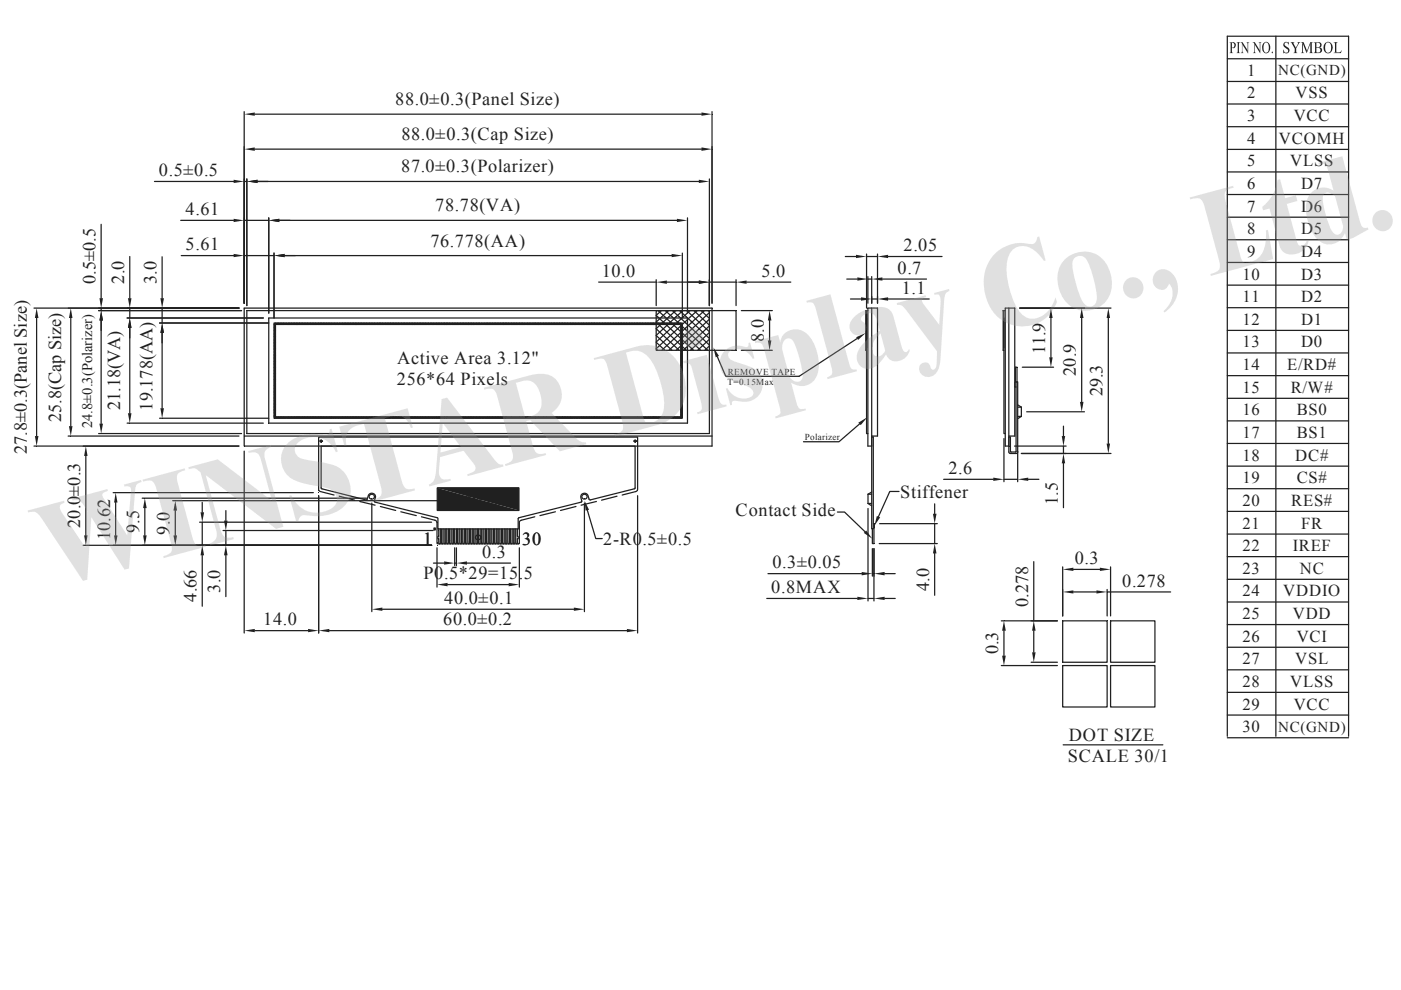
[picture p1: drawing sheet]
<svg xmlns="http://www.w3.org/2000/svg" width="297mm" height="210mm" viewBox="0 0 297 210" stroke-linecap="round" stroke-linejoin="round" font-family="sans-serif">
<g fill="#231f20">
<path d="M272.1 10.5l.3 .6 .3 .1-.6 .1z" fill-rule="evenodd"/>
<path d="M272.7 9l.6-.1v.8l-.1-.3z" fill-rule="evenodd"/>
<path d="M272.2 9.1l.5-.2 .4 .1-.7 .1v.5l.4 .3a.71 .71 0 0 1 .6 1 .71 .71 0 0 1-1.2 .3l.8-.1 .1-.5-.4-.3a.79 .79 0 0 1-.5-1.2z" fill-rule="evenodd"/>
<path d="M275 8.9l.7 .1-.3 .1-.6 1.2-.1-.2 .5-1z" fill-rule="evenodd"/>
<path d="M273.6 8.9h.9l-.3 .2a2.91 2.91 0 0 1 .6 2l.3 .2h-.9l.3-.2a2.04 2.04 0 0 0-.8-2.1z" fill-rule="evenodd"/>
<path d="M276.1 9.1l.1 .2 .1 1.8 .2 .2h-.7l.3-.2z" fill-rule="evenodd"/>
<path d="M277.8 9.3l.3-.2v2l.3 .2h-.8l.2-.2z" fill-rule="evenodd"/>
<path d="M275.8 8.9h.6l.7 1.9-.1 .5-.8-2z" fill-rule="evenodd"/>
<path d="M277.8 8.9l.6 .1-.6 .3-.8 2z" fill-rule="evenodd"/>
<path d="M279.4 10.1h.5l.3 .1 .1 .4-.3 .6h-.6a.52 .52 0 0 0 .6-.6 .52 .52 0 0 0-.6-.5z" fill-rule="evenodd"/>
<path d="M278.6 9l.8 .1h-.3v.9l.8 .1h-.8v1l.9 .1-1.5 .1 .3-.2v-.3v-1.5v-.2z" fill-rule="evenodd"/>
<path d="M278.5 8.9h.9a.63 .63 0 0 1 .7 .4 .63 .63 0 0 1-.2 .8l-.5-.1h.3a.5 .5 0 0 0 .2-.6 .5 .5 0 0 0-.5-.3z" fill-rule="evenodd"/>
<path d="M280.9 9.2l.7-.2a1.22 1.22 0 0 0-.6 1.7l.3 .5h.3a.71 .71 0 0 1-1-.7v-.7z" fill-rule="evenodd"/>
<path d="M281.1 9a1.12 1.12 0 0 1 1.3 .4 1.12 1.12 0 0 1 0 1.3l-.1 .3a.85 .85 0 0 1-1 .3 1.08 1.08 0 0 0 .9-1.5 .79 .79 0 0 0-1.1-.8z" fill-rule="evenodd"/>
<path d="M282.7 11.2l1.4-.1 .4-.5-.2 .7z" fill-rule="evenodd"/>
<path d="M282.7 8.9h.9l-.2 .2-.1 .3 .1 1.7h.2l-.8 .1 .2-.1v-1.8v-.2z" fill-rule="evenodd"/>
</g>
<path d="M260.2 7.7h25.7M260.2 12.5h25.7" fill="none" stroke="#231f20" stroke-width=".26"/>
<g fill="#231f20">
<path d="M260.9 9.1h.5h-.2v1h.2l-.2 .1v.6v.3l.2 .2h-.7l.2-.2z" fill-rule="evenodd"/>
<path d="M260.7 8.9h.6a.63 .63 0 0 1 .7 .7 .63 .63 0 0 1-.8 .6 .58 .58 0 0 0 .5-.5 .58 .58 0 0 0-.3-.6z" fill-rule="evenodd"/>
<path d="M262.2 8.9h.7l-.2 .4v1.8l.2 .2h-.7l.2-.2v-.3v-1.7z" fill-rule="evenodd"/>
<path d="M263.3 9.2l.1 1.6 .3 .5h-.6l.2-.2z" fill-rule="evenodd"/>
<path d="M263 8.9h.4l1.1 1.8 .1 .6-1.4-2.2z" fill-rule="evenodd"/>
<path d="M264.3 8.9h.6l-.2 .2-.1 .2v2l-.1-2z" fill-rule="evenodd"/>
<path d="M265.9 9.2l.1 1.6 .3 .5h-.7l.3-.2z" fill-rule="evenodd"/>
<path d="M265.6 8.9h.4l1.1 1.8 .1 .6-1.4-2.2z" fill-rule="evenodd"/>
<path d="M266.8 8.9h.7l-.3 .2v2.2l-.1-2.2z" fill-rule="evenodd"/>
<path d="M267.9 9.2l.2-.2h.4a1.24 1.24 0 0 0-.5 1.7l.2 .5h.3a.66 .66 0 0 1-.9-.7v-.7z" fill-rule="evenodd"/>
<path d="M268.1 9a.58 .58 0 0 1 .8 .1 1.35 1.35 0 0 1-.4 2.2h-.3a1.07 1.07 0 0 0 .8-1.5 .72 .72 0 0 0-.9-.8z" fill-rule="evenodd"/>
<path d="M269.7 11l.2 .1-.1 .2z" fill-rule="evenodd"/>
</g>
<g fill="none" stroke="#231f20" stroke-width=".26">
<path d="M260.2 17.3h25.7M260.2 7.7v148.5M270.5 7.7v148.5M285.9 7.7v148.5M260.2 22.1h25.7M260.2 26.9h25.7M260.2 31.7h25.7M260.2 36.5h25.7M260.2 41.3h25.7M260.2 46.1h25.7M260.2 50.9h25.7M260.2 55.7h25.7"/>
<path d="M51.8 65.3h99.2v29.3h-99.2zM52.3 65.9h98.1v26.1h-98.1zM57 67.4h88.8v22.3h-88.8zM139.1 74l.3 .3M139.1 72.6l1.9 1.7M139.1 68.3l6.4 6M139.1 68.3h.1M139.1 71.2l3.4 3.1M139.1 69.7l4.9 4.6M139.1 65.9h17v8.4h-17zM139.5 65.9l9.1 8.4M140.2 65.9l-1.1 1 7.9 7.4"/>
<path d="M141.1 65.9l9 8.4M141.7 65.9l-2.5 2.4M142.6 65.9l7.8 7.3M143.3 65.9l-4.2 3.8M144.1 65.9l6.3 5.9M144.8 65.9l-5.7 5.2M145.6 65.9l4.8 4.5M146.3 65.9l-7.2 6.6M147.1 65.9l3.3 3.1M147.8 65.9l-8.7 8.1M148.6 65.9l1.8 1.6M149.3 65.9l-9 8.4"/>
<path d="M150.2 65.9l.2 .2M150.4 73.4l-1 .9M150.4 66.3l-8.6 8M150.4 67.7l-7 6.6M150.4 69.1l-5.5 5.2M150.4 70.5l-4 3.8M150.4 72l-2.5 2.3M260.2 60.5h25.7M260.2 65.3h25.7M260.2 70.1h25.7M260.2 74.9h25.7M260.2 79.7h25.7"/>
<path d="M17.6 94.6h33.1M18.2 96.7v16.9M51.8 92.5h99.2M260.2 84.5h25.7M260.2 89.3h25.7M260.2 94.1h25.7M260.2 98.9h25.7M17.6 115.7h73.9M260.2 103.7h25.7M260.2 108.5h25.7M260.2 113.3h25.7M260.2 118.1h25.7"/>
<path d="M260.2 122.9h25.7M260.2 127.7h25.7M260.2 132.5h25.7M260.2 137.3h25.7M260.2 142.1h25.7M260.2 146.9h25.7M260.2 151.7h25.7M260.2 156.5h25.7"/>
</g>
<g fill="#231f20">
<path d="M18.2 94.6l.4 2.1h-.8z"/>
<path d="M17.8 113.6h.8l-.4 2.1z"/>
</g>
<path d="M24 104.5h42.4M24 115.7h67.5M24.5 106.6v7" fill="none" stroke="#231f20" stroke-width=".26"/>
<g fill="#231f20">
<path d="M24.2 113.6h.7l-.4 2.1z"/>
<path d="M24.5 104.5l.4 2.1h-.7z"/>
</g>
<path d="M30.1 105.7h47.6M30.1 115.7h61.4M30.7 107.8v5.8" fill="none" stroke="#231f20" stroke-width=".26"/>
<g fill="#231f20">
<path d="M30.3 113.6h.8l-.4 2.1z"/>
<path d="M30.7 105.7l.4 2.1h-.8z"/>
</g>
<path d="M36.6 115.7h54.9M36.6 106.2h56.6M37.2 108.3v5.3" fill="none" stroke="#231f20" stroke-width=".26"/>
<g fill="#231f20">
<path d="M36.8 113.6h.7l-.3 2.1z"/>
<path d="M37.2 106.2l.3 2.1h-.7z"/>
</g>
<path d="M42.3 115.7h49.2M42.3 110.8h49.2M42.9 106.6v2.1M42.9 110.8v4.9M42.9 117.8v10.8" fill="none" stroke="#231f20" stroke-width=".26"/>
<g fill="#231f20">
<path d="M42.5 108.7h.8l-.4 2.1z"/>
<path d="M42.9 115.7l.4 2.1h-.8z"/>
</g>
<path d="M47.3 112.5h44.5M47.3 115.7h44.2M47.9 108.3v2.1M47.9 112.5v3.2M47.9 117.8v8.7" fill="none" stroke="#231f20" stroke-width=".26"/>
<g fill="#231f20">
<path d="M47.5 110.4h.7l-.3 2.1z"/>
<path d="M47.9 115.7l.3 2.1h-.7z"/>
</g>
<path d="M51.8 95.7v38.6M67.6 105.1v29.2M54 133.8h11.3" fill="none" stroke="#231f20" stroke-width=".26"/>
<g fill="#231f20">
<path d="M51.8 133.8l2.2-.4v.7z"/>
<path d="M65.3 133.4l2.3 .4-2.3 .3z"/>
</g>
<path d="M67.6 105.1v29.2M135.2 105.1v29.2M69.8 133.8h63.1" fill="none" stroke="#231f20" stroke-width=".26"/>
<g fill="#231f20">
<path d="M67.6 133.8l2.2-.4v.7z"/>
<path d="M132.9 133.4l2.3 .4-2.3 .3z"/>
</g>
<path d="M78.8 106.7v23M123.9 106.7v23M81.1 129.2h40.6" fill="none" stroke="#231f20" stroke-width=".26"/>
<g fill="#231f20">
<path d="M78.8 129.2l2.3-.3v.7z"/>
<path d="M121.7 128.9l2.2 .3-2.2 .4z"/>
</g>
<path d="M92.7 116.2v8.3M110.1 116.2v8.3M94.9 124h12.9" fill="none" stroke="#231f20" stroke-width=".26"/>
<g fill="#231f20">
<path d="M92.7 124l2.2-.4v.8z"/>
<path d="M107.8 123.6l2.3 .4-2.3 .4z"/>
</g>
<path d="M91.9 119.4h2.3M96.4 116.2v3.8M96.4 119.4h.4M96.8 116.2v3.8M99 119.4h9.2" fill="none" stroke="#231f20" stroke-width=".26"/>
<g fill="#231f20">
<path d="M94.2 119.1l2.2 .3-2.2 .4z"/>
<path d="M96.8 119.4l2.2-.3v.7z"/>
<path d="M123.9 106.2l1 1.9-.7 .2z"/>
</g>
<path d="M51.8 23.7v40.6M54 24.2h94.7M151 23.7v40.6M124.5 108.2l1.8 6h1.4" fill="none" stroke="#231f20" stroke-width=".26"/>
<g fill="#231f20">
<path d="M51.8 24.2l2.2-.3v.7z"/>
<path d="M148.7 23.9l2.3 .3-2.3 .4z"/>
</g>
<path d="M51.8 31.1v33.2M54 31.6h94.7M151 31.1v33.2" fill="none" stroke="#231f20" stroke-width=".26"/>
<g fill="#231f20">
<path d="M51.8 31.6l2.2-.3v.7z"/>
<path d="M148.7 31.3l2.3 .3-2.3 .4z"/>
</g>
<path d="M32.7 38.5h16.8M51.8 38v26.3M51.8 38.5h.5M52.3 38v26.8M54.6 38.5h2.2" fill="none" stroke="#231f20" stroke-width=".26"/>
<g fill="#231f20">
<path d="M52.3 38.5l2.3-.4v.7z"/>
<path d="M49.5 38.1l2.3 .4-2.3 .3z"/>
</g>
<path d="M52.3 38v26.8M54.6 38.5h93.6M150.4 38v26.8" fill="none" stroke="#231f20" stroke-width=".26"/>
<g fill="#231f20">
<path d="M52.3 38.5l2.3-.4v.7z"/>
<path d="M148.2 38.1l2.2 .4-2.2 .3z"/>
</g>
<path d="M38.3 46.7h11.2M51.8 46.2v18.1M51.8 46.7h5.2M57 46.2v20.2M59.2 46.7h2.3" fill="none" stroke="#231f20" stroke-width=".26"/>
<g fill="#231f20">
<path d="M57 46.7l2.2-.3v.7z"/>
<path d="M49.5 46.4l2.3 .3-2.3 .4z"/>
</g>
<path d="M57 46.2v20.2M59.2 46.7h84.3M145.8 46.2v20.2" fill="none" stroke="#231f20" stroke-width=".26"/>
<g fill="#231f20">
<path d="M57 46.7l2.2-.3v.7z"/>
<path d="M143.5 46.4l2.3 .3-2.3 .4z"/>
</g>
<path d="M38.4 54.2h11.1M51.8 53.7v10.6M51.8 54.2h6.3M58.1 53.7v13.7M60.3 54.2h2.3" fill="none" stroke="#231f20" stroke-width=".26"/>
<g fill="#231f20">
<path d="M58.1 54.2l2.2-.4v.7z"/>
<path d="M49.5 53.8l2.3 .4-2.3 .3z"/>
</g>
<path d="M58.1 53.7v13.7M60.3 54.2h82.1M144.7 53.7v13.7" fill="none" stroke="#231f20" stroke-width=".26"/>
<g fill="#231f20">
<path d="M58.1 54.2l2.2-.4v.7z"/>
<path d="M142.4 53.8l2.3 .4-2.3 .3z"/>
</g>
<path d="M145.9 59.8h2.3M150.4 59.3v5.5M150.4 59.8h5.7M156.1 59.3v5.5M158.3 59.8h9.4" fill="none" stroke="#231f20" stroke-width=".26"/>
<g fill="#231f20">
<path d="M148.2 59.5l2.2 .3-2.2 .4z"/>
<path d="M156.1 59.8l2.2-.3v.7z"/>
</g>
<path d="M126.9 59.8h12.2M139.1 59.3v5.5M141.4 59.8h6.8M150.4 59.3v5.5" fill="none" stroke="#231f20" stroke-width=".26"/>
<g fill="#231f20">
<path d="M148.2 59.5l2.2 .3-2.2 .4z"/>
<path d="M139.1 59.8l2.3-.3v.7z"/>
</g>
<path d="M157.2 65.9h6.6M157.2 74.3h6.6M163.2 68v4.2" fill="none" stroke="#231f20" stroke-width=".26"/>
<g fill="#231f20">
<path d="M163.2 65.9l.4 2.1h-.8z"/>
<path d="M162.8 72.2h.8l-.4 2.1z"/>
</g>
<path d="M7.2 65.3h43.5M7.8 67.4v25.1M7.2 94.6h43.5" fill="none" stroke="#231f20" stroke-width=".26"/>
<g fill="#231f20">
<path d="M7.8 65.3l.4 2.1h-.8z"/>
<path d="M7.4 92.5h.8l-.4 2.1z"/>
</g>
<path d="M14.5 65.3h36.2M15 67.4v23M14.5 92.5h36.2" fill="none" stroke="#231f20" stroke-width=".26"/>
<g fill="#231f20">
<path d="M15 65.3l.4 2.1h-.8z"/>
<path d="M14.6 90.4h.8l-.4 2.1z"/>
</g>
<path d="M21.4 47.6v15.6M20.9 65.3h29.8M20.9 65.9h30.3M21.4 65.3v.6M21.4 68v2.1" fill="none" stroke="#231f20" stroke-width=".26"/>
<g fill="#231f20">
<path d="M21.4 65.9l.4 2.1h-.7z"/>
<path d="M21.1 63.2h.7l-.4 2.1z"/>
</g>
<path d="M20.9 65.9h30.3M21.4 68v21.9M20.9 92h30.3" fill="none" stroke="#231f20" stroke-width=".26"/>
<g fill="#231f20">
<path d="M21.4 65.9l.4 2.1h-.7z"/>
<path d="M21.1 89.9h.7l-.4 2.1z"/>
</g>
<path d="M27.5 54.4v8.8M27 67.4h28.8M27 65.3h23.7M27.5 65.3v2.1M27.5 69.5v2.2" fill="none" stroke="#231f20" stroke-width=".26"/>
<g fill="#231f20">
<path d="M27.5 67.4l.4 2.1h-.8z"/>
<path d="M27.1 63.2h.8l-.4 2.1z"/>
</g>
<path d="M27 67.4h28.8M27.5 69.5v18.1M27 89.7h28.8" fill="none" stroke="#231f20" stroke-width=".26"/>
<g fill="#231f20">
<path d="M27.5 67.4l.4 2.1h-.8z"/>
<path d="M27.1 87.6h.8l-.4 2.1z"/>
</g>
<path d="M34.4 54.5v8.7M33.8 65.3h16.9M33.8 68.5h23.2M34.4 65.3v3.2M34.4 70.6v2.1" fill="none" stroke="#231f20" stroke-width=".26"/>
<g fill="#231f20">
<path d="M34.4 68.5l.4 2.1h-.8z"/>
<path d="M34 63.2h.8l-.4 2.1z"/>
</g>
<path d="M33.8 68.5h23.2M34.4 70.6v16M33.8 88.7h23.2" fill="none" stroke="#231f20" stroke-width=".26"/>
<g fill="#231f20">
<path d="M34.4 68.5l.4 2.1h-.8z"/>
<path d="M34 86.6h.8l-.4 2.1z"/>
</g>
<g fill="none" stroke="#231f20" stroke-width=".26">
<path d="M179.2 54.4h2.3M183.7 53.9v11.4M183.7 54.4h2.4M186.1 53.9v10.4M188.3 54.4h11.4M183.7 65.9v26.1h.3M184 65.9h-.4v8.4h.1M184.8 65.3v46.8h.4v-19.4M212.9 65.9h-.2v8.4h.2M213.1 65.3h2.1M184.8 92.5h1.3v-27.2h-2.1v29.3h.8M213.1 94.6h.8"/>
<path d="M213.9 92.5h1.3M215.4 81h.4v15l-.3 .2h-1.3l-.3-.3v-3.2h.3v3.1l.1 .1 1.1-.1zM215.6 81v-3.1h-.3l-.1 4.2h.2M215.8 88.3h.7M215.8 86.4h.7M215.8 85.9l.7 .5M216.5 86.4v1.9M216.5 88.3l-.7 .5M184 104.8v2M184 104.8h.8M184 106.8h.8M184 106.8l.8 .5"/>
<path d="M184.8 104.4l-.8 .4M185.2 111.1h.2l-.1 4.2h-.3v-3.2"/>
</g>
<g fill="#231f20">
<path d="M181.5 54l2.2 .4-2.2 .3z"/>
<path d="M186.1 54.4l2.2-.4v.7z"/>
</g>
<path d="M185 116.4v5.8M185.3 116.4v5.8M162.8 121.7h19.9M185 121.7h.3M187.6 121.7h2.2" fill="none" stroke="#231f20" stroke-width=".26"/>
<g fill="#231f20">
<path d="M185.3 121.7l2.3-.4v.7z"/>
<path d="M182.7 121.3l2.3 .4-2.3 .3z"/>
<path d="M183.6 112.5l1.4 1.8-1.9-1.3z"/>
</g>
<path d="M177.5 108.6h1.6l4.3 4.2" fill="none" stroke="#231f20" stroke-width=".26"/>
<path d="M185.9 109.4l.7 .3-1.2 1.8z" fill="#231f20"/>
<path d="M186.4 115.3h12.3M186.5 111.1h12.2M190.6 104.2h-1.9l-2.5 5.4M198.2 106.9v2.1M198.2 111.1v4.2M198.2 117.4v8.9" fill="none" stroke="#231f20" stroke-width=".26"/>
<g fill="#231f20">
<path d="M197.8 109h.8l-.4 2.1z"/>
<path d="M198.2 115.3l.4 2.1h-.8z"/>
</g>
<path d="M216.2 65.3h7.2M216.7 77.9h6.7M222.8 67.4v8.4" fill="none" stroke="#231f20" stroke-width=".26"/>
<g fill="#231f20">
<path d="M222.5 75.8h.7l-.4 2.1z"/>
<path d="M222.8 65.3l.4 2.1h-.7z"/>
</g>
<path d="M216.2 65.3h13.7M229.3 67.4v17.8M217.7 87.3h12.2" fill="none" stroke="#231f20" stroke-width=".26"/>
<g fill="#231f20">
<path d="M229 85.2h.7l-.4 2.1z"/>
<path d="M229.3 65.3l.4 2.1h-.7z"/>
</g>
<path d="M216.2 65.3h19.3M235 67.4v26.7M216.5 96.2h19" fill="none" stroke="#231f20" stroke-width=".26"/>
<g fill="#231f20">
<path d="M235 65.3l.4 2.1h-.8z"/>
<path d="M234.6 94.1h.8l-.4 2.1z"/>
</g>
<path d="M215.1 94.6h10.9M216.5 96.2h9.5M225.5 90.4v2.1M225.5 94.6v1.6M225.5 98.3v9.4" fill="none" stroke="#231f20" stroke-width=".26"/>
<g fill="#231f20">
<path d="M225.1 92.5h.7l-.3 2.1z"/>
<path d="M225.5 96.2l.3 2.1h-.7z"/>
</g>
<path d="M212.9 93v9.2M215.8 95.7v6.5M200.1 101.7h10.5M212.9 101.7h2.9M218 101.7h2.3" fill="none" stroke="#231f20" stroke-width=".26"/>
<g fill="#231f20">
<path d="M215.8 101.7l2.2-.4v.7z"/>
<path d="M210.6 101.3l2.3 .4-2.3 .3z"/>
</g>
<path d="M184 107.8v19.7M185.3 116.4v11.1M162.6 126.9h19.2M184 126.9h1.3M187.6 126.9h2.2" fill="none" stroke="#231f20" stroke-width=".26"/>
<g fill="#231f20">
<path d="M185.3 126.9l2.3-.3v.7z"/>
<path d="M181.8 126.6l2.2 .3-2.2 .4z"/>
<path d="M151.2 73.7l1.2 1.8-.7 .3z"/>
</g>
<path d="M152.1 75.6l1.8 4.2h15.5" fill="none" stroke="#231f20" stroke-width=".26"/>
<path d="M182 89.7l1.9-1.2-1.4 1.7z" fill="#231f20"/>
<path d="M182.2 89.9l-4.3 3.8h-7.5" fill="none" stroke="#231f20" stroke-width=".26"/>
<path d="M181.5 71.5l2.1-.9-1.7 1.5z" fill="#231f20"/>
<path d="M179.5 59.2h2.3M184 58.7v5.6M184 59.2h.8M184.8 58.7v5.6M187.1 59.2h9.3M181.7 71.8l-12.3 8" fill="none" stroke="#231f20" stroke-width=".26"/>
<g fill="#231f20">
<path d="M181.8 58.8l2.2 .4-2.2 .3z"/>
<path d="M184.8 59.2l2.3-.4v.7z"/>
</g>
<path d="M180.3 63.4h2.3M184.8 62.9v1.4M184.8 63.4h1.3M186.1 62.9v1.4M188.3 63.4h8.7" fill="none" stroke="#231f20" stroke-width=".26"/>
<g fill="#231f20">
<path d="M182.6 63.1l2.2 .3-2.2 .4z"/>
<path d="M186.1 63.4l2.2-.3v.7z"/>
</g>
<path d="M212.7 65.9h.4M212.9 67.4v24.6h.2M212.9 65.9v7.9M213.1 65.3v29.3M213.9 65.3v29.3M215.2 65.3v27.2M225.3 125v5.6M227.6 125.6h4.9M234.7 125v5.6M234.7 125.6h13.5M225.4 158h21.1" fill="none" stroke="#231f20" stroke-width=".26"/>
<g fill="#231f20">
<path d="M225.3 125.6l2.3-.4v.7z"/>
<path d="M232.5 125.2l2.2 .4-2.2 .3z"/>
</g>
<path d="M225.3 120.2v10.4M227.6 120.8h5.6M235.5 120.2v10.4" fill="none" stroke="#231f20" stroke-width=".26"/>
<g fill="#231f20">
<path d="M225.3 120.8l2.3-.4v.7z"/>
<path d="M233.2 120.4l2.3 .4-2.3 .3z"/>
</g>
<path d="M219.2 119.1v12.6M218.6 131.7h5.6M219.2 133.8v4.6M218.6 140.5h5.6" fill="none" stroke="#231f20" stroke-width=".26"/>
<g fill="#231f20">
<path d="M218.8 138.4h.8l-.4 2.1z"/>
<path d="M219.2 131.7l.4 2.1h-.8z"/>
</g>
<path d="M212.3 131.7h11.9M212.9 133.8v5.3M212.3 141.2h11.9" fill="none" stroke="#231f20" stroke-width=".26"/>
<g fill="#231f20">
<path d="M212.5 139.1h.7l-.3 2.1z"/>
<path d="M212.9 131.7l.3 2.1h-.7z"/>
</g>
<g fill="none" stroke="#231f20" stroke-width=".26">
<path d="M58.1 79.9h.3v.2h-.3zM58.1 79.6h.3v.2h-.3zM58.1 79.2h.3v.3h-.3zM58.1 78.9h.3v.3h-.3zM58.1 78.6h.3v.3h-.3zM58.1 78.3h.3v.3h-.3zM58.1 78h.3v.3h-.3zM58.1 77.7h.3v.3h-.3zM58.1 77.4h.3v.2h-.3zM58.1 77h.3v.3h-.3zM58.1 76.7h.3v.3h-.3zM58.1 76.4h.3v.3h-.3z"/>
<path d="M58.1 76.1h.3v.3h-.3zM58.1 75.8h.3v.3h-.3zM58.1 75.4h.3v.4h-.3zM58.1 75.1h.3v.3h-.3zM58.1 74.8h.3v.3h-.3zM58.1 74.5h.3v.3h-.3zM58.1 74.2h.3v.3h-.3zM58.1 73.9h.3v.3h-.3zM58.1 73.5h.3v.4h-.3zM58.1 73.2h.3v.3h-.3zM58.1 72.9h.3v.3h-.3zM58.1 72.6h.3v.3h-.3z"/>
<path d="M58.1 72.3h.3v.3h-.3zM58.1 72h.3v.3h-.3zM58.1 71.7h.3v.3h-.3zM58.1 71.3h.3v.3h-.3zM58.1 71h.3v.3h-.3zM58.1 70.7h.3v.3h-.3zM58.1 70.4h.3v.3h-.3zM58.1 70.1h.3v.3h-.3zM58.1 69.8h.3v.3h-.3zM58.1 69.5h.3v.2h-.3zM58.1 69.2h.3v.2h-.3zM58.1 68.8h.3v.3h-.3z"/>
<path d="M58.1 68.5h.3v.3h-.3zM58.4 68.5h.3v.3h-.3zM58.8 68.5h.3v.3h-.3zM59.1 68.5h.3v.3h-.3zM59.4 68.5h.3v.3h-.3zM59.8 68.5h.3v.3h-.3zM60.1 68.5h.3v.3h-.3zM60.5 68.5h.3v.3h-.3zM60.8 68.5h.3v.3h-.3zM61.1 68.5h.4v.3h-.4zM61.5 68.5h.3v.3h-.3zM61.8 68.5h.3v.3h-.3z"/>
<path d="M62.2 68.5h.3v.3h-.3zM62.5 68.5h.3v.3h-.3zM62.8 68.5h.4v.3h-.4zM63.2 68.5h.3v.3h-.3zM63.5 68.5h.3v.3h-.3zM63.9 68.5h.3v.3h-.3zM64.2 68.5h.3v.3h-.3zM64.5 68.5h.3v.3h-.3zM64.9 68.5h.3v.3h-.3zM65.2 68.5h.3v.3h-.3zM65.5 68.5h.3v.3h-.3zM65.9 68.5h.3v.3h-.3z"/>
<path d="M66.2 68.5h.3v.3h-.3zM66.5 68.5h.4v.3h-.4zM66.9 68.5h.3v.3h-.3zM67.2 68.5h.3v.3h-.3zM67.6 68.5h.3v.3h-.3zM67.9 68.5h.3v.3h-.3zM68.2 68.5h.4v.3h-.4zM68.6 68.5h.3v.3h-.3zM68.9 68.5h.3v.3h-.3zM69.3 68.5h.3v.3h-.3zM69.6 68.5h.3v.3h-.3zM69.9 68.5h.3v.3h-.3z"/>
<path d="M70.3 68.5h.3v.3h-.3zM70.6 68.5h.3v.3h-.3zM71 68.5h.2v.3h-.2zM71.3 68.5h.3v.3h-.3zM71.6 68.5h.3v.3h-.3zM72 68.5h.3v.3h-.3zM72.3 68.5h.3v.3h-.3zM72.6 68.5h.4v.3h-.4zM73 68.5h.3v.3h-.3zM73.3 68.5h.3v.3h-.3zM73.7 68.5h.3v.3h-.3zM74 68.5h.3v.3h-.3z"/>
<path d="M74.3 68.5h.4v.3h-.4zM74.7 68.5h.3v.3h-.3zM75 68.5h.3v.3h-.3zM75.3 68.5h.4v.3h-.4zM75.7 68.5h.3v.3h-.3zM76 68.5h.3v.3h-.3zM76.4 68.5h.3v.3h-.3zM76.7 68.5h.3v.3h-.3zM77 68.5h.3v.3h-.3zM77.4 68.5h.3v.3h-.3zM77.7 68.5h.3v.3h-.3zM78 68.5h.4v.3h-.4z"/>
<path d="M78.4 68.5h.3v.3h-.3zM78.7 68.5h.3v.3h-.3zM79.1 68.5h.3v.3h-.3zM79.4 68.5h.3v.3h-.3zM79.7 68.5h.3v.3h-.3zM80.1 68.5h.3v.3h-.3zM80.4 68.5h.3v.3h-.3zM80.7 68.5h.4v.3h-.4zM81.1 68.5h.3v.3h-.3zM81.4 68.5h.3v.3h-.3zM81.8 68.5h.3v.3h-.3zM82.1 68.5h.3v.3h-.3z"/>
<path d="M82.4 68.5h.4v.3h-.4zM82.8 68.5h.3v.3h-.3zM83.1 68.5h.3v.3h-.3zM83.5 68.5h.3v.3h-.3zM83.8 68.5h.3v.3h-.3zM84.1 68.5h.4v.3h-.4zM84.5 68.5h.3v.3h-.3zM84.8 68.5h.3v.3h-.3zM85.2 68.5h.3v.3h-.3zM85.5 68.5h.3v.3h-.3zM85.8 68.5h.3v.3h-.3zM86.2 68.5h.3v.3h-.3z"/>
<path d="M86.5 68.5h.3v.3h-.3zM86.8 68.5h.4v.3h-.4zM87.2 68.5h.3v.3h-.3zM87.5 68.5h.3v.3h-.3zM87.8 68.5h.4v.3h-.4zM88.2 68.5h.3v.3h-.3zM88.5 68.5h.3v.3h-.3zM88.9 68.5h.3v.3h-.3zM89.2 68.5h.3v.3h-.3zM89.5 68.5h.4v.3h-.4zM89.9 68.5h.3v.3h-.3zM90.2 68.5h.3v.3h-.3z"/>
<path d="M90.6 68.5h.3v.3h-.3zM90.9 68.5h.3v.3h-.3zM91.3 68.5h.2v.3h-.2zM91.6 68.5h.3v.3h-.3zM91.9 68.5h.3v.3h-.3zM92.3 68.5h.3v.3h-.3zM92.6 68.5h.3v.3h-.3zM92.9 68.5h.3v.3h-.3zM93.3 68.5h.3v.3h-.3zM93.6 68.5h.3v.3h-.3zM93.9 68.5h.4v.3h-.4zM94.3 68.5h.3v.3h-.3z"/>
<path d="M94.6 68.5h.3v.3h-.3zM94.9 68.5h.4v.3h-.4zM95.3 68.5h.3v.3h-.3zM95.6 68.5h.4v.3h-.4zM96 68.5h.3v.3h-.3zM96.3 68.5h.3v.3h-.3zM96.7 68.5h.3v.3h-.3zM97 68.5h.3v.3h-.3zM97.3 68.5h.3v.3h-.3zM97.7 68.5h.3v.3h-.3zM98 68.5h.3v.3h-.3zM98.3 68.5h.3v.3h-.3z"/>
<path d="M98.7 68.5h.3v.3h-.3zM99 68.5h.3v.3h-.3zM99.3 68.5h.4v.3h-.4zM99.7 68.5h.3v.3h-.3zM100 68.5h.3v.3h-.3zM100.3 68.5h.4v.3h-.4zM100.7 68.5h.3v.3h-.3zM101 68.5h.4v.3h-.4zM101.4 68.5h.3v.3h-.3zM101.7 68.5h.3v.3h-.3zM102.1 68.5h.3v.3h-.3zM102.4 68.5h.3v.3h-.3z"/>
<path d="M102.8 68.5h.3v.3h-.3zM103.1 68.5h.3v.3h-.3zM103.4 68.5h.3v.3h-.3zM103.8 68.5h.3v.3h-.3zM104.1 68.5h.3v.3h-.3zM104.4 68.5h.3v.3h-.3zM104.8 68.5h.3v.3h-.3zM105.1 68.5h.3v.3h-.3zM105.4 68.5h.3v.3h-.3zM105.8 68.5h.3v.3h-.3zM106.1 68.5h.3v.3h-.3zM106.4 68.5h.4v.3h-.4z"/>
<path d="M106.8 68.5h.3v.3h-.3zM107.1 68.5h.4v.3h-.4zM107.5 68.5h.3v.3h-.3zM107.8 68.5h.3v.3h-.3zM108.2 68.5h.3v.3h-.3zM108.5 68.5h.3v.3h-.3zM108.8 68.5h.3v.3h-.3zM109.2 68.5h.3v.3h-.3zM109.5 68.5h.3v.3h-.3zM109.8 68.5h.3v.3h-.3zM110.2 68.5h.3v.3h-.3zM110.5 68.5h.3v.3h-.3z"/>
<path d="M110.8 68.5h.3v.3h-.3zM111.2 68.5h.3v.3h-.3zM111.5 68.5h.3v.3h-.3zM111.9 68.5h.3v.3h-.3zM112.2 68.5h.3v.3h-.3zM112.5 68.5h.4v.3h-.4zM112.9 68.5h.3v.3h-.3zM113.2 68.5h.4v.3h-.4zM113.6 68.5h.3v.3h-.3zM113.9 68.5h.3v.3h-.3zM114.2 68.5h.4v.3h-.4zM114.6 68.5h.3v.3h-.3z"/>
<path d="M114.9 68.5h.3v.3h-.3zM115.3 68.5h.3v.3h-.3zM115.6 68.5h.3v.3h-.3zM115.9 68.5h.3v.3h-.3zM116.3 68.5h.3v.3h-.3zM116.6 68.5h.3v.3h-.3zM116.9 68.5h.3v.3h-.3zM117.3 68.5h.3v.3h-.3zM117.6 68.5h.3v.3h-.3zM117.9 68.5h.4v.3h-.4zM118.3 68.5h.3v.3h-.3zM118.6 68.5h.4v.3h-.4z"/>
<path d="M119 68.5h.3v.3h-.3zM119.3 68.5h.3v.3h-.3zM119.6 68.5h.4v.3h-.4zM120 68.5h.3v.3h-.3zM120.3 68.5h.3v.3h-.3zM120.7 68.5h.3v.3h-.3zM121 68.5h.3v.3h-.3zM121.3 68.5h.3v.3h-.3zM121.7 68.5h.3v.3h-.3zM122 68.5h.3v.3h-.3zM122.4 68.5h.2v.3h-.2zM122.7 68.5h.3v.3h-.3z"/>
<path d="M123 68.5h.3v.3h-.3zM123.4 68.5h.3v.3h-.3zM123.7 68.5h.3v.3h-.3zM124 68.5h.4v.3h-.4zM124.4 68.5h.3v.3h-.3zM124.7 68.5h.3v.3h-.3zM125.1 68.5h.3v.3h-.3zM125.4 68.5h.3v.3h-.3zM125.7 68.5h.4v.3h-.4zM126.1 68.5h.3v.3h-.3zM126.4 68.5h.3v.3h-.3zM126.8 68.5h.3v.3h-.3z"/>
<path d="M127.1 68.5h.3v.3h-.3zM127.4 68.5h.3v.3h-.3zM127.8 68.5h.3v.3h-.3zM128.1 68.5h.3v.3h-.3zM128.4 68.5h.3v.3h-.3zM128.8 68.5h.3v.3h-.3zM129.1 68.5h.3v.3h-.3zM129.4 68.5h.4v.3h-.4zM129.8 68.5h.3v.3h-.3zM130.1 68.5h.3v.3h-.3zM130.5 68.5h.3v.3h-.3zM130.8 68.5h.3v.3h-.3z"/>
<path d="M131.1 68.5h.4v.3h-.4zM131.5 68.5h.3v.3h-.3zM131.8 68.5h.3v.3h-.3zM132.2 68.5h.3v.3h-.3zM132.5 68.5h.3v.3h-.3zM132.8 68.5h.3v.3h-.3zM133.2 68.5h.3v.3h-.3zM133.5 68.5h.3v.3h-.3zM133.9 68.5h.3v.3h-.3zM134.2 68.5h.3v.3h-.3zM134.5 68.5h.3v.3h-.3zM134.9 68.5h.3v.3h-.3z"/>
<path d="M135.2 68.5h.3v.3h-.3zM135.5 68.5h.4v.3h-.4zM135.9 68.5h.3v.3h-.3zM136.2 68.5h.3v.3h-.3zM136.6 68.5h.3v.3h-.3zM136.9 68.5h.3v.3h-.3zM137.2 68.5h.3v.3h-.3zM137.6 68.5h.3v.3h-.3zM137.9 68.5h.3v.3h-.3zM138.2 68.5h.4v.3h-.4zM138.6 68.5h.3v.3h-.3zM138.9 68.5h.3v.3h-.3z"/>
<path d="M139.3 68.5h.3v.3h-.3zM139.6 68.5h.3v.3h-.3zM139.9 68.5h.3v.3h-.3zM140.3 68.5h.3v.3h-.3zM140.6 68.5h.3v.3h-.3zM140.9 68.5h.4v.3h-.4zM141.3 68.5h.3v.3h-.3zM141.6 68.5h.3v.3h-.3zM142 68.5h.3v.3h-.3zM142.3 68.5h.3v.3h-.3zM142.7 68.5h.2v.3h-.2zM143 68.5h.3v.3h-.3z"/>
<path d="M143.3 68.5h.3v.3h-.3zM143.7 68.5h.3v.3h-.3zM144 68.5h.3v.3h-.3zM144.3 79.9h.4v.2h-.4zM144.3 79.6h.4v.2h-.4zM144.3 79.2h.4v.3h-.4zM144.3 78.9h.4v.3h-.4zM144.3 78.6h.4v.3h-.4zM144.3 78.3h.4v.3h-.4zM144.3 78h.4v.3h-.4zM144.3 77.7h.4v.3h-.4zM144.3 77.4h.4v.2h-.4z"/>
<path d="M144.3 77h.4v.3h-.4zM144.3 76.7h.4v.3h-.4zM144.3 76.4h.4v.3h-.4zM144.3 76.1h.4v.3h-.4zM144.3 75.8h.4v.3h-.4zM144.3 75.4h.4v.4h-.4zM144.3 75.1h.4v.3h-.4zM144.3 74.8h.4v.3h-.4zM144.3 74.5h.4v.3h-.4zM144.3 74.2h.4v.3h-.4zM144.3 73.9h.4v.3h-.4zM144.3 73.5h.4v.4h-.4z"/>
<path d="M144.3 73.2h.4v.3h-.4zM144.3 72.9h.4v.3h-.4zM144.3 72.6h.4v.3h-.4zM144.3 72.3h.4v.3h-.4zM144.3 72h.4v.3h-.4zM144.3 71.7h.4v.3h-.4zM144.3 71.3h.4v.3h-.4zM144.3 71h.4v.3h-.4zM144.3 70.7h.4v.3h-.4zM144.3 70.4h.4v.3h-.4zM144.3 70.1h.4v.3h-.4zM144.3 69.8h.4v.3h-.4z"/>
<path d="M144.3 69.5h.4v.2h-.4zM144.3 69.2h.4v.2h-.4zM144.3 68.8h.4v.3h-.4zM144.3 68.5h.4v.3h-.4zM58.1 88.4h.3v.3h-.3zM58.1 88.1h.3v.3h-.3zM58.1 87.8h.3v.3h-.3zM58.1 87.5h.3v.2h-.3zM58.1 87.1h.3v.3h-.3zM58.1 86.8h.3v.3h-.3zM58.1 86.5h.3v.3h-.3zM58.1 86.2h.3v.3h-.3z"/>
<path d="M58.1 85.9h.3v.3h-.3zM58.1 85.5h.3v.4h-.3zM58.1 85.2h.3v.3h-.3zM58.1 84.9h.3v.3h-.3zM58.1 84.6h.3v.3h-.3zM58.1 84.3h.3v.3h-.3zM58.1 84h.3v.3h-.3zM58.1 83.7h.3v.3h-.3zM58.1 83.3h.3v.3h-.3zM58.1 83h.3v.3h-.3zM58.1 82.7h.3v.3h-.3zM58.1 82.4h.3v.3h-.3z"/>
<path d="M58.1 82.1h.3v.3h-.3zM58.1 81.8h.3v.3h-.3zM58.1 81.5h.3v.2h-.3zM58.1 81.2h.3v.2h-.3zM58.1 80.8h.3v.3h-.3zM58.1 80.5h.3v.3h-.3zM58.1 80.2h.3v.3h-.3zM58.4 88.4h.3v.3h-.3zM58.8 88.4h.3v.3h-.3zM59.1 88.4h.3v.3h-.3zM59.4 88.4h.3v.3h-.3zM59.8 88.4h.3v.3h-.3z"/>
<path d="M60.1 88.4h.3v.3h-.3zM60.5 88.4h.3v.3h-.3zM60.8 88.4h.3v.3h-.3zM61.1 88.4h.4v.3h-.4zM61.5 88.4h.3v.3h-.3zM61.8 88.4h.3v.3h-.3zM62.2 88.4h.3v.3h-.3zM62.5 88.4h.3v.3h-.3zM62.8 88.4h.4v.3h-.4zM63.2 88.4h.3v.3h-.3zM63.5 88.4h.3v.3h-.3zM63.9 88.4h.3v.3h-.3z"/>
<path d="M64.2 88.4h.3v.3h-.3zM64.5 88.4h.3v.3h-.3zM64.9 88.4h.3v.3h-.3zM65.2 88.4h.3v.3h-.3zM65.5 88.4h.3v.3h-.3zM65.9 88.4h.3v.3h-.3zM66.2 88.4h.3v.3h-.3zM66.5 88.4h.4v.3h-.4zM66.9 88.4h.3v.3h-.3zM67.2 88.4h.3v.3h-.3zM67.6 88.4h.3v.3h-.3zM67.9 88.4h.3v.3h-.3z"/>
<path d="M68.2 88.4h.4v.3h-.4zM68.6 88.4h.3v.3h-.3zM68.9 88.4h.3v.3h-.3zM69.3 88.4h.3v.3h-.3zM69.6 88.4h.3v.3h-.3zM69.9 88.4h.3v.3h-.3zM70.3 88.4h.3v.3h-.3zM70.6 88.4h.3v.3h-.3zM71 88.4h.2v.3h-.2zM71.3 88.4h.3v.3h-.3zM71.6 88.4h.3v.3h-.3zM72 88.4h.3v.3h-.3z"/>
<path d="M72.3 88.4h.3v.3h-.3zM72.6 88.4h.4v.3h-.4zM73 88.4h.3v.3h-.3zM73.3 88.4h.3v.3h-.3zM73.7 88.4h.3v.3h-.3zM74 88.4h.3v.3h-.3zM74.3 88.4h.4v.3h-.4zM74.7 88.4h.3v.3h-.3zM75 88.4h.3v.3h-.3zM75.3 88.4h.4v.3h-.4zM75.7 88.4h.3v.3h-.3zM76 88.4h.3v.3h-.3z"/>
<path d="M76.4 88.4h.3v.3h-.3zM76.7 88.4h.3v.3h-.3zM77 88.4h.3v.3h-.3zM77.4 88.4h.3v.3h-.3zM77.7 88.4h.3v.3h-.3zM78 88.4h.4v.3h-.4zM78.4 88.4h.3v.3h-.3zM78.7 88.4h.3v.3h-.3zM79.1 88.4h.3v.3h-.3zM79.4 88.4h.3v.3h-.3zM79.7 88.4h.3v.3h-.3zM80.1 88.4h.3v.3h-.3z"/>
<path d="M80.4 88.4h.3v.3h-.3zM80.7 88.4h.4v.3h-.4zM81.1 88.4h.3v.3h-.3zM81.4 88.4h.3v.3h-.3zM81.8 88.4h.3v.3h-.3zM82.1 88.4h.3v.3h-.3zM82.4 88.4h.4v.3h-.4zM82.8 88.4h.3v.3h-.3zM83.1 88.4h.3v.3h-.3zM83.5 88.4h.3v.3h-.3zM83.8 88.4h.3v.3h-.3zM84.1 88.4h.4v.3h-.4z"/>
<path d="M84.5 88.4h.3v.3h-.3zM84.8 88.4h.3v.3h-.3zM85.2 88.4h.3v.3h-.3zM85.5 88.4h.3v.3h-.3zM85.8 88.4h.3v.3h-.3zM86.2 88.4h.3v.3h-.3zM86.5 88.4h.3v.3h-.3zM86.8 88.4h.4v.3h-.4zM87.2 88.4h.3v.3h-.3zM87.5 88.4h.3v.3h-.3zM87.8 88.4h.4v.3h-.4zM88.2 88.4h.3v.3h-.3z"/>
<path d="M88.5 88.4h.3v.3h-.3zM88.9 88.4h.3v.3h-.3zM89.2 88.4h.3v.3h-.3zM89.5 88.4h.4v.3h-.4zM89.9 88.4h.3v.3h-.3zM90.2 88.4h.3v.3h-.3zM90.6 88.4h.3v.3h-.3zM90.9 88.4h.3v.3h-.3zM91.3 88.4h.2v.3h-.2zM91.6 88.4h.3v.3h-.3zM91.9 88.4h.3v.3h-.3zM92.3 88.4h.3v.3h-.3z"/>
<path d="M92.6 88.4h.3v.3h-.3zM92.9 88.4h.3v.3h-.3zM93.3 88.4h.3v.3h-.3zM93.6 88.4h.3v.3h-.3zM93.9 88.4h.4v.3h-.4zM94.3 88.4h.3v.3h-.3zM94.6 88.4h.3v.3h-.3zM94.9 88.4h.4v.3h-.4zM95.3 88.4h.3v.3h-.3zM95.6 88.4h.4v.3h-.4zM96 88.4h.3v.3h-.3zM96.3 88.4h.3v.3h-.3z"/>
<path d="M96.7 88.4h.3v.3h-.3zM97 88.4h.3v.3h-.3zM97.3 88.4h.3v.3h-.3zM97.7 88.4h.3v.3h-.3zM98 88.4h.3v.3h-.3zM98.3 88.4h.3v.3h-.3zM98.7 88.4h.3v.3h-.3zM99 88.4h.3v.3h-.3zM99.3 88.4h.4v.3h-.4zM99.7 88.4h.3v.3h-.3zM100 88.4h.3v.3h-.3zM100.3 88.4h.4v.3h-.4z"/>
<path d="M100.7 88.4h.3v.3h-.3zM101 88.4h.4v.3h-.4zM101.4 88.4h.3v.3h-.3zM101.7 88.4h.3v.3h-.3zM102.1 88.4h.3v.3h-.3zM102.4 88.4h.3v.3h-.3zM102.8 88.4h.3v.3h-.3zM103.1 88.4h.3v.3h-.3zM103.4 88.4h.3v.3h-.3zM103.8 88.4h.3v.3h-.3zM104.1 88.4h.3v.3h-.3zM104.4 88.4h.3v.3h-.3z"/>
<path d="M104.8 88.4h.3v.3h-.3zM105.1 88.4h.3v.3h-.3zM105.4 88.4h.3v.3h-.3zM105.8 88.4h.3v.3h-.3zM106.1 88.4h.3v.3h-.3zM106.4 88.4h.4v.3h-.4zM106.8 88.4h.3v.3h-.3zM107.1 88.4h.4v.3h-.4zM107.5 88.4h.3v.3h-.3zM107.8 88.4h.3v.3h-.3zM108.2 88.4h.3v.3h-.3zM108.5 88.4h.3v.3h-.3z"/>
<path d="M108.8 88.4h.3v.3h-.3zM109.2 88.4h.3v.3h-.3zM109.5 88.4h.3v.3h-.3zM109.8 88.4h.3v.3h-.3zM110.2 88.4h.3v.3h-.3zM110.5 88.4h.3v.3h-.3zM110.8 88.4h.3v.3h-.3zM111.2 88.4h.3v.3h-.3zM111.5 88.4h.3v.3h-.3zM111.9 88.4h.3v.3h-.3zM112.2 88.4h.3v.3h-.3zM112.5 88.4h.4v.3h-.4z"/>
<path d="M112.9 88.4h.3v.3h-.3zM113.2 88.4h.4v.3h-.4zM113.6 88.4h.3v.3h-.3zM113.9 88.4h.3v.3h-.3zM114.2 88.4h.4v.3h-.4zM114.6 88.4h.3v.3h-.3zM114.9 88.4h.3v.3h-.3zM115.3 88.4h.3v.3h-.3zM115.6 88.4h.3v.3h-.3zM115.9 88.4h.3v.3h-.3zM116.3 88.4h.3v.3h-.3zM116.6 88.4h.3v.3h-.3z"/>
<path d="M116.9 88.4h.3v.3h-.3zM117.3 88.4h.3v.3h-.3zM117.6 88.4h.3v.3h-.3zM117.9 88.4h.4v.3h-.4zM118.3 88.4h.3v.3h-.3zM118.6 88.4h.4v.3h-.4zM119 88.4h.3v.3h-.3zM119.3 88.4h.3v.3h-.3zM119.6 88.4h.4v.3h-.4zM120 88.4h.3v.3h-.3zM120.3 88.4h.3v.3h-.3zM120.7 88.4h.3v.3h-.3z"/>
<path d="M121 88.4h.3v.3h-.3zM121.3 88.4h.3v.3h-.3zM121.7 88.4h.3v.3h-.3zM122 88.4h.3v.3h-.3zM122.4 88.4h.2v.3h-.2zM122.7 88.4h.3v.3h-.3zM123 88.4h.3v.3h-.3zM123.4 88.4h.3v.3h-.3zM123.7 88.4h.3v.3h-.3zM124 88.4h.4v.3h-.4zM124.4 88.4h.3v.3h-.3zM124.7 88.4h.3v.3h-.3z"/>
<path d="M125.1 88.4h.3v.3h-.3zM125.4 88.4h.3v.3h-.3zM125.7 88.4h.4v.3h-.4zM126.1 88.4h.3v.3h-.3zM126.4 88.4h.3v.3h-.3zM126.8 88.4h.3v.3h-.3zM127.1 88.4h.3v.3h-.3zM127.4 88.4h.3v.3h-.3zM127.8 88.4h.3v.3h-.3zM128.1 88.4h.3v.3h-.3zM128.4 88.4h.3v.3h-.3zM128.8 88.4h.3v.3h-.3z"/>
<path d="M129.1 88.4h.3v.3h-.3zM129.4 88.4h.4v.3h-.4zM129.8 88.4h.3v.3h-.3zM130.1 88.4h.3v.3h-.3zM130.5 88.4h.3v.3h-.3zM130.8 88.4h.3v.3h-.3zM131.1 88.4h.4v.3h-.4zM131.5 88.4h.3v.3h-.3zM131.8 88.4h.3v.3h-.3zM132.2 88.4h.3v.3h-.3zM132.5 88.4h.3v.3h-.3zM132.8 88.4h.3v.3h-.3z"/>
<path d="M133.2 88.4h.3v.3h-.3zM133.5 88.4h.3v.3h-.3zM133.9 88.4h.3v.3h-.3zM134.2 88.4h.3v.3h-.3zM134.5 88.4h.3v.3h-.3zM134.9 88.4h.3v.3h-.3zM135.2 88.4h.3v.3h-.3zM135.5 88.4h.4v.3h-.4zM135.9 88.4h.3v.3h-.3zM136.2 88.4h.3v.3h-.3zM136.6 88.4h.3v.3h-.3zM136.9 88.4h.3v.3h-.3z"/>
<path d="M137.2 88.4h.3v.3h-.3zM137.6 88.4h.3v.3h-.3zM137.9 88.4h.3v.3h-.3zM138.2 88.4h.4v.3h-.4zM138.6 88.4h.3v.3h-.3zM138.9 88.4h.3v.3h-.3zM139.3 88.4h.3v.3h-.3zM139.6 88.4h.3v.3h-.3zM139.9 88.4h.3v.3h-.3zM140.3 88.4h.3v.3h-.3zM140.6 88.4h.3v.3h-.3zM140.9 88.4h.4v.3h-.4z"/>
<path d="M141.3 88.4h.3v.3h-.3zM141.6 88.4h.3v.3h-.3zM142 88.4h.3v.3h-.3zM142.3 88.4h.3v.3h-.3zM142.7 88.4h.2v.3h-.2zM143 88.4h.3v.3h-.3zM143.3 88.4h.3v.3h-.3zM143.7 88.4h.3v.3h-.3zM144 88.4h.3v.3h-.3zM144.3 88.4h.4v.3h-.4zM144.3 88.1h.4v.3h-.4zM144.3 87.8h.4v.3h-.4z"/>
<path d="M144.3 87.5h.4v.2h-.4zM144.3 87.1h.4v.3h-.4zM144.3 86.8h.4v.3h-.4zM144.3 86.5h.4v.3h-.4zM144.3 86.2h.4v.3h-.4zM144.3 85.9h.4v.3h-.4zM144.3 85.5h.4v.4h-.4zM144.3 85.2h.4v.3h-.4zM144.3 84.9h.4v.3h-.4zM144.3 84.6h.4v.3h-.4zM144.3 84.3h.4v.3h-.4zM144.3 84h.4v.3h-.4z"/>
<path d="M144.3 83.7h.4v.3h-.4zM144.3 83.3h.4v.3h-.4zM144.3 83h.4v.3h-.4zM144.3 82.7h.4v.3h-.4zM144.3 82.4h.4v.3h-.4zM144.3 82.1h.4v.3h-.4zM144.3 81.8h.4v.3h-.4zM144.3 81.5h.4v.2h-.4zM144.3 81.2h.4v.2h-.4zM144.3 80.8h.4v.3h-.4zM144.3 80.5h.4v.3h-.4zM144.3 80.2h.4v.3h-.4z"/>
<path d="M225.3 131.7h9.4v8.8h-9.4zM235.5 131.7h9.4v8.8h-9.4zM225.3 141.2h9.4v8.8h-9.4zM235.5 141.2h9.4v8.8h-9.4z"/>
<circle cx="78.8" cy="105.3" r=".55"/>
<circle cx="123.9" cy="105.4" r=".55"/>
</g>
<path d="M92.7 103.5h17.3" fill="none" stroke="#231f20" stroke-width=".21"/>
<g fill="#231f20">
<path d="M92.7 103.5l17.3 4.8h-17.3z"/>
<path d="M92.7 103.5h17.3v4.8z"/>
</g>
<path d="M92.7 108.3h17.3" fill="none" stroke="#231f20" stroke-width=".21"/>
<g fill="none" stroke="#231f20" stroke-width=".26">
<path d="M67.8 93.5h.2l.1-.2v.2l.3 .1h-.3l-.1 .2v-.2zM68.1 94.6h66.6l-.1 9-9.4 2.4-.3-.1a1.27 1.27 0 0 0-.8-1.3 .76 .76 0 0 0-.9 .9l.2 .8-.1 .2-13.3 3.3-.1 2.4h-17l-.1-2.4-13.3-3.3-.1-.2 .2-.8a.78 .78 0 0 0-.6-.9 .78 .78 0 0 0-.9 .6l-.3 .7-.2 .1-9.5-2.4zM134.4 93.5h.2l.1-.2v.2l.3 .1h-.3l-.1 .2v-.2zM184.8 92.7h.4M71.9 105.2l3.3 .9M76.3 106.4l3.2 .8M80.7 107.4l3.2 .9M85 108.5l3.3 .9M92 112h.3v.4h-.3zM92.7 103.5h17.3v4.8h-17.3zM93 112.2v1.6h-.1v.5h.1v.8l.2 .2M93.4 112.2v3l-.2 .1"/>
<path d="M93.6 112.2v2.9l.1 .2M93.9 112.2l-.1 3.1M94.2 112.2l.1 3.1M94.5 112.2l-.1 3.1M94.7 112.2l.1 3.1M95.1 112.2l-.2 3.1M95.3 112.2v3l.1 .1M95.6 112.2v3l-.1 .1M95.8 112.2l.2 3.1M96.2 112.2l-.1 3.1M96.4 112.2l.1 3.1M96.8 112.2v3l-.2 .1"/>
<path d="M97 112.2l.1 3.1M97.3 112.2v2.9l-.1 .2M97.5 112.2v2.9l.2 .2M97.9 112.2l-.1 3.1M98.1 112.2l.1 3.1M98.4 112.2l-.1 3.1M98.7 112.2l.1 3.1M99 112.2l-.1 3.1M99.2 112.2v3l.1 .1M99.6 112.2v3l-.1 .1M99.8 112.2l.1 3.1M100 115.3h.1"/>
<path d="M100.1 112.2l-.1 3.1M100.3 112.2l.2 3.1M100.7 112.2l-.1 3.1M100.9 112.2v3l.1 .1M101.3 112.2v2.9l-.2 .2M101.5 112.2v2.9l.1 .2M101.8 112.2l-.1 3.1M102.1 112.2v3.1M102.4 112.2l-.1 3.1M102.6 112.2l.1 3.1M103 112.2l-.2 3.1M103.2 112.2v3l.1 .1"/>
<path d="M103.4 115.3h.1M103.5 112.2l-.1 3.1M103.7 112.2v2.9l.2 .2M104.1 112.2l-.1 3.1M104.3 112.2l.1 3.1M104.6 112.2l-.1 3.1M104.9 112.2v3l.1 .1M105.2 112.2v2.9l-.1 .2M105.4 112.2v2.9l.2 .2M105.7 112.2v3.1M106 112.2l.1 3.1M106.3 112.2l-.1 3.1"/>
<path d="M106.6 112.2l.1 3.1M106.9 112.2l-.1 3.1M107.1 112.2v3l.1 .1M107.5 112.2l-.2 3.1M107.7 112.2v2.9l.1 .2M107.9 115.3h.1M108 112.2l-.1 3.1M108.2 112.2l.2 3.1M108.6 112.2l-.1 3.1M108.8 112.2l.1 3.1M109 115.3h.1M109.1 115.3h-.1"/>
<path d="M109.2 112.2v3l-.1 .1M109.4 112.2v2.9l.1 .2M109.7 112.2v1.6h.2v.5h-.2l-.1 1M110.1 115.1l-.2 .2M113.4 109.6l-3 .8-.2 .2-.1 4.6-.2 .1h-17.2l-.1-4.7-.3-.2-2.9-.8M117.8 108.5l-3.3 .9M122.1 107.4l-3.3 .9M126.5 106.4l-3.3 .8M130.8 105.2l-3.3 .9M131.9 105l3-.8 .3-.4v-11.1h-67.6v11.3l.3 .2 2.9 .8"/>
<circle cx="101.4" cy="114" r=".55"/>
</g>
<text font-size="24" fill="#97999d" x="9.7" y="123.6" transform="rotate(-15 9.7 123.6)">WINSTAR Display Co., Ltd.</text>
<g font-size="3.9" fill="#231f20">
<text x="83.8" y="22.3">88.0±0.3(Panel Size)</text>
<text x="85.1" y="29.7">88.0±0.3(Cap Size)</text>
<text x="33.7" y="37.4">0.5±0.5</text>
<text x="85" y="36.6">87.0±0.3(Polarizer)</text>
<text x="39.4" y="45.6">4.61</text>
<text x="92.3" y="44.8">78.78(VA)</text>
<text x="39.4" y="53.1">5.61</text>
<text x="91.3" y="52.3">76.778(AA)</text>
<text x="191.6" y="53.3">2.05</text>
<text x="127.6" y="58.7">10.0</text>
<text x="161.5" y="58.7">5.0</text>
<text x="190.3" y="58.1">0.7</text>
<text x="20.3" y="60.2" transform="rotate(-90 20.3 60.2)">0.5±0.5</text>
<text x="26.3" y="60.2" transform="rotate(-90 26.3 60.2)">2.0</text>
<text x="33.2" y="60.3" transform="rotate(-90 33.2 60.3)">3.0</text>
<text x="191.2" y="62.3">1.1</text>
<text x="84.2" y="77.2">Active Area 3.12&quot;</text>
<text x="162" y="72.6" transform="rotate(-90 162 72.6)">8.0</text>
<text x="221.6" y="75.2" transform="rotate(-90 221.6 75.2)">11.9</text>
<text x="84.2" y="81.6">256*64 Pixels</text>
<text x="228.1" y="79.7" transform="rotate(-90 228.1 79.7)">20.9</text>
<text x="12.9" y="89.5" transform="rotate(-90 12.9 89.5)">25.8(Cap Size)</text>
<text x="25.4" y="87.1" transform="rotate(-90 25.4 87.1)">21.18(VA)</text>
<text x="32.3" y="87.1" transform="rotate(-90 32.3 87.1)">19.178(AA)</text>
<text x="233.8" y="84.1" transform="rotate(-90 233.8 84.1)">29.3</text>
<text x="5.7" y="96.3" transform="rotate(-90 5.7 96.3)">27.8±0.3(Panel Size)</text>
<text x="201.1" y="100.5">2.6</text>
<text x="190.9" y="105.6">Stiffener</text>
<text x="224.3" y="107.1" transform="rotate(-90 224.3 107.1)">1.5</text>
<text x="17" y="111.9" transform="rotate(-90 17 111.9)">20.0±0.3</text>
<text x="29.5" y="113.1" transform="rotate(-90 29.5 113.1)">9.5</text>
<text x="36" y="113.4" transform="rotate(-90 36 113.4)">9.0</text>
<text x="156" y="109.5">Contact Side</text>
<text x="23.3" y="114.6" transform="rotate(-90 23.3 114.6)">10.62</text>
<text x="89.7" y="115.5">1</text>
<text x="102.2" y="118.3">0.3</text>
<text x="110.7" y="115.5">30</text>
<text x="127.9" y="115.6">2-R0</text>
<text x="136.2" y="115.6">.5±0.5</text>
<text x="227.9" y="119.6">0.3</text>
<text x="46.7" y="125.7" transform="rotate(-90 46.7 125.7)">3.0</text>
<text x="89.8" y="122.9">P0.5*29=15.</text>
<text x="111" y="122.9">5</text>
<text x="163.5" y="125.8">0.8MAX</text>
<text x="163.8" y="120.6">0.3±0.05</text>
<text x="197" y="125.3" transform="rotate(-90 197 125.3)">4.0</text>
<text x="237.9" y="124.5">0.278</text>
<text x="41.7" y="127.6" transform="rotate(-90 41.7 127.6)">4.66</text>
<text x="94.2" y="128.1">40.0±0.1</text>
<text x="218" y="128.7" transform="rotate(-90 218 128.7)">0.278</text>
<text x="55.8" y="132.6">14.0</text>
<text x="94" y="132.6">60.0±0.2</text>
<text x="211.7" y="138.8" transform="rotate(-90 211.7 138.8)">0.3</text>
<text x="226.4" y="161.6">SCALE 30/1</text>
<text x="226.6" y="157.1">DOT SIZE</text>
</g>
<g font-size="3.5" fill="#231f20">
<text x="264.4" y="16.1">1</text>
<text x="264.4" y="20.9">2</text>
<text x="274.7" y="20.9">VSS</text>
<text x="264.4" y="25.7">3</text>
<text x="274.3" y="25.7">VCC</text>
<text x="264.4" y="35.3">5</text>
<text x="264.4" y="30.5">4</text>
<text x="271.1" y="30.5">VCOMH</text>
<text x="273.6" y="35.3">VLSS</text>
<text x="264.4" y="40.1">6</text>
<text x="275.9" y="40.1">D7</text>
<text x="264.4" y="44.9">7</text>
<text x="275.9" y="44.9">D6</text>
<text x="264.4" y="49.7">8</text>
<text x="275.9" y="49.7">D5</text>
<text x="263.5" y="59.3">10</text>
<text x="264.4" y="54.5">9</text>
<text x="275.9" y="54.5">D4</text>
<text x="275.9" y="59.3">D3</text>
<text x="263.5" y="64.1">11</text>
<text x="275.9" y="64.1">D2</text>
<text x="263.5" y="68.9">12</text>
<text x="275.9" y="68.9">D1</text>
<text x="263.5" y="73.7">13</text>
<text x="275.9" y="73.7">D0</text>
<text x="263.5" y="83.3">15</text>
<text x="263.5" y="78.5">14</text>
<text x="272.9" y="78.5">E/RD#</text>
<text x="273.7" y="83.3">R/W#</text>
<text x="263.5" y="88.1">16</text>
<text x="274.9" y="88.1">BS0</text>
<text x="263.5" y="92.9">17</text>
<text x="274.9" y="92.9">BS1</text>
<text x="263.5" y="97.7">18</text>
<text x="274.6" y="97.7">DC#</text>
<text x="263.5" y="102.5">19</text>
<text x="263.5" y="107.3">20</text>
<text x="273.8" y="107.3">RES#</text>
<text x="274.9" y="102.5">CS#</text>
<text x="263.5" y="112.1">21</text>
<text x="275.9" y="112.1">FR</text>
<text x="263.5" y="116.9">22</text>
<text x="274.1" y="116.9">IREF</text>
<text x="263.5" y="121.7">23</text>
<text x="275.6" y="121.7">NC</text>
<text x="263.5" y="126.5">24</text>
<text x="263.5" y="131.3">25</text>
<text x="272.1" y="126.5">VDDIO</text>
<text x="274.1" y="131.3">VDD</text>
<text x="263.5" y="136.1">26</text>
<text x="274.9" y="136.1">VCI</text>
<text x="263.5" y="140.9">27</text>
<text x="274.6" y="140.9">VSL</text>
<text x="263.5" y="145.7">28</text>
<text x="273.6" y="145.7">VLSS</text>
<text x="263.5" y="150.5">29</text>
<text x="263.5" y="155.3">30</text>
<text x="274.3" y="150.5">VCC</text>
</g>
<g font-size="3.2" fill="#231f20">
<text x="271" y="16">NC(GND)</text>
<text x="271" y="155.2">NC(GND)</text>
</g>
<text font-size="3.1" fill="#231f20" x="19.6" y="90.8" transform="rotate(-90 19.6 90.8)">24.8±0.3(Polarizer)</text>
<text font-size="2.8" fill="#231f20" x="95.6" y="107.1">SSD1322</text>
<g font-size="1.9" fill="#231f20">
<text x="154.3" y="81.7">T=0.15Max</text>
<text x="154.3" y="79.5">REMOVE TAPE</text>
<text x="170.6" y="93.4">Polarizer</text>
</g>
</svg>
